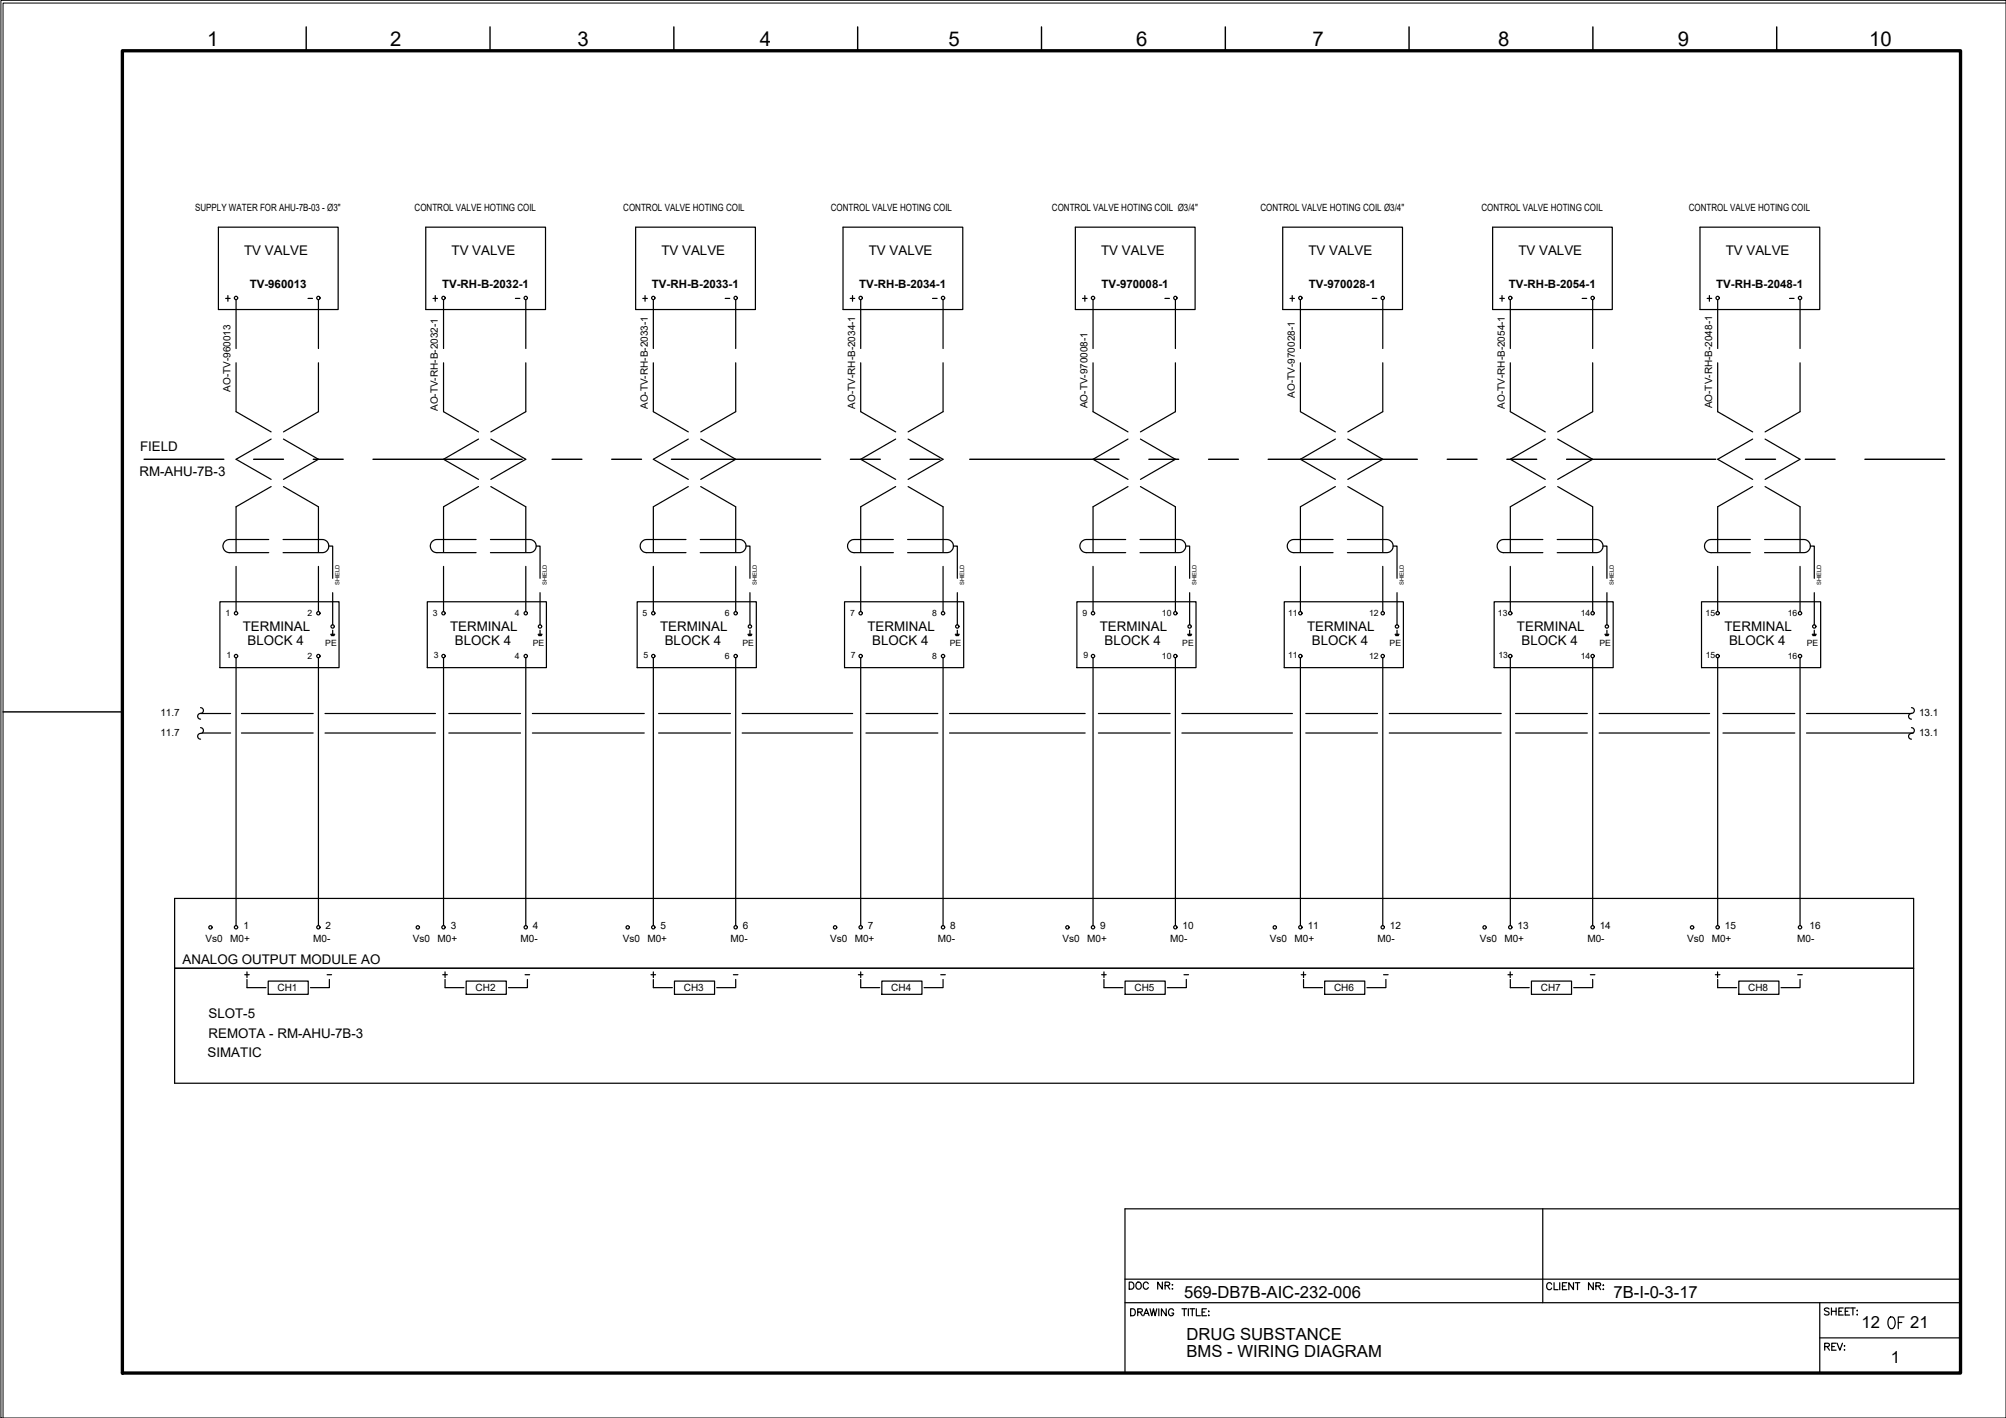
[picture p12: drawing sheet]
<svg xmlns="http://www.w3.org/2000/svg" width="420mm" height="297mm" viewBox="0 0 420 297" stroke-linecap="round" stroke-linejoin="round" font-family="sans-serif">
<!-- layer: G-TTLB-TTLB -->
<path d="M25.6 10.6h385v277h-385z" fill="none" stroke="#000" stroke-width=".7"/>
<!-- layer: G-TTLB-OTLN -->
<path d="M420.1 .6h-419.5v296.4" fill="none" stroke="#000" stroke-width=".21"/>
<!-- layer: G-TTLB-INDX -->
<path d="M64.1 5.6v5M102.6 5.6v5M141.1 5.6v5M179.6 5.6v5M218.1 5.6v5M256.6 5.6v5M295.1 5.6v5M333.6 5.6v5M372.1 5.6v5M.6 149.1h25" fill="none" stroke="#000" stroke-width=".3"/>
<!-- layer: LGSP IA4$0$LG_PLOT -->
<path d="M323.1 253.2v19.7M235.6 268h175M235.6 272.9h175M381.1 272.9v14.7M235.6 287.6h175M381.1 280.3h29.5" fill="none" stroke="#000" stroke-width=".25"/>
<!-- layer: LG_PLOT -->
<g fill="none" stroke="#000" stroke-width=".25">
<path d="M410.6 253.2h-175v34.4M236.8 274.2h.5a.78 .78 0 0 1 .5 .7 .78 .78 0 0 1-.5 .7h-.5zM238.3 274.9l.8-.1 .1-.5-.9-.1v1.4M238.8 274.9l.5 .7M239.5 275.6l.6-1.4 .6 1.4M239.8 275.1h.7M240.9 274.2l.3 1.4 .4-1.4 .3 1.4 .4-1.4M242.7 274.2v1.4M244.3 274.2v1.4l-1-1.4v1.4M245.8 274.5a.55 .55 0 0 0-.6-.3 .55 .55 0 0 0-.4 .5v.4a.53 .53 0 0 0 .5 .5 .53 .53 0 0 0 .5-.5h-.4M247.6 274.2h.9M248.1 274.2v1.4"/>
<path d="M248.9 274.2v1.4M249.2 274.2h1M249.7 274.2v1.4M250.6 274.2v1.4h.8M251.8 274.9h.5M252.7 274.2h-.9v1.4h.9M253.1 275.6h.1zM253.2 274.6v.2zM325 269a.54 .54 0 0 0-.6-.3 .54 .54 0 0 0-.4 .5v.4a.54 .54 0 0 0 .4 .6 .54 .54 0 0 0 .6-.4M325.5 268.7v1.5h.8M326.7 268.7v1.5M327.3 269.4h.5"/>
<path d="M328.2 268.7h-.9v1.5h.9M329.6 268.7v1.5l-1-1.5v1.5M329.9 268.7h1M330.4 268.7v1.5M333.7 268.7v1.5l-1-1.5v1.5M334.3 269.4l.8-.1 .2-.3-.4-.3h-.6v1.5M334.8 269.4l.5 .8M335.7 269.2h.2zM335.7 270.1h.2zM383.1 274.2a.54 .54 0 0 0-.5-.2 .54 .54 0 0 0-.5 .3l1 .7v.3l-.3 .2-.7-.2M383.6 274v1.5M383.6 274.7h1"/>
<path d="M384.6 274v1.5M385.1 274.7h.6M386.1 274h-1v1.5h1M386.5 274.7h.5M387.4 274h-.9v1.5h.9M387.6 274h1M388.1 274v1.5M389 274.5v.1zM389 275.3v.2zM382.2 282.1l.8-.1 .2-.3-.4-.3h-.6v1.4M382.7 282.1l.5 .7M383.7 282.1h.5"/>
<path d="M384.6 281.4h-.9v1.4h.9M384.8 281.4l.6 1.4 .5-1.4M386.3 281.9h.1zM386.3 282.8h.1z"/>
</g>
<!-- layer: I_LIMIT_LINE -->
<g fill="none" stroke="#000" stroke-width=".3">
<path d="M30.2 96.2h16.7M53.1 96.2h6.3M65.6 96.2h6.3M78.1 96.2h31.3M115.6 96.2h6.3M128.1 96.2h6.3M140.6 96.2h31.3M178.1 96.2h6.3M190.6 96.2h6.3M203.1 96.2h31.3M240.6 96.2h6.3M253.1 96.2h6.3"/>
<path d="M265.6 96.2h31.3M303.1 96.2h6.3M315.6 96.2h6.3M328.1 96.2h31.3M365.6 96.2h6.3M378.1 96.2h6.3M390.6 96.2h16.7"/>
</g>
<!-- layer: 0 -->
<g fill="none" stroke="#000" stroke-width=".25">
<path d="M42 149.5h6.3M42.4 153.6h5.9M50.6 149.5h15M50.6 153.6h15M68.1 149.5h23.1M68.1 153.6h23.1M94 149.5h15M94 153.6h15M111.5 149.5h23.4M111.5 153.6h23.4M137.9 149.5h15.1M137.9 153.6h15.1"/>
<path d="M155.4 149.5h23.2M155.4 153.6h23.2M181.4 149.5h15M181.4 153.6h15M198.9 149.5h28.4M198.9 153.6h28.4M230.1 149.5h15M230.1 153.6h15M247.5 149.5h23.2M247.5 153.6h23.2M273.5 149.5h15M273.5 153.6h15"/>
<path d="M291 149.5h23.4M291 153.6h23.4M317.4 149.5h15.1M317.4 153.6h15.1M334.9 149.5h23.2M334.9 153.6h23.2M360.9 149.5h15M360.9 153.6h15M378.4 149.5h22M378.4 153.6h22.3M400.8 188.2v38.7"/>
</g>
<!-- layer: I_DATA -->
<g fill="none" stroke="#000" stroke-width=".25">
<path d="M45.7 47.6h25.1v17.2h-25.1zM89.2 47.6h25.1v17.2h-25.1zM133.1 47.6h25.1v17.2h-25.1zM176.6 47.6h25.1v17.2h-25.1zM225.2 47.6h25.1v17.2h-25.1zM268.7 47.6h25.1v17.2h-25.1zM312.6 47.6h25.1v17.2h-25.1zM356.1 47.6h25v17.2h-25zM90.7 62.5h.9M91.2 61.9v1.2M226.7 62.5h1M227.2 61.9v1.2"/>
<path d="M46.1 126.1h24.9v13.8h-24.9zM69.3 132.9h.8M69.3 133h.7M69.4 133.1h.6M69.7 132v.9M89.5 126.1h24.9v13.8h-24.9zM112.7 132.9h.8M112.8 133h.7M112.9 133.1h.5M113.1 132v.9M133.5 126.1h24.9v13.8h-24.9zM156.7 132.9h.8"/>
<path d="M156.7 133h.7M156.8 133.1h.5M157.1 132v.9M176.9 126.1h24.9v13.8h-24.9zM200.1 132.9h.8M200.2 133h.7M200.2 133.1h.6M200.5 132v.9M225.6 126.1h24.9v13.8h-24.9zM248.8 132.9h.8M248.8 133h.7M248.9 133.1h.5"/>
<path d="M249.2 132v.9M269 126.1h24.9v13.8h-24.9zM292.2 132.9h.8M292.3 133h.6M292.4 133.1h.5M292.6 132v.9M312.9 126.1h25v13.8h-25zM336.1 132.9h.9M336.2 133h.7M336.3 133.1h.5M336.6 132v.9M356.4 126.1h24.9v13.8h-24.9z"/>
<path d="M379.6 132.9h.8M379.7 133h.6M379.7 133.1h.6M380 132v.9M400.8 188.2h-364.2v38.7h364.2M36.6 202.8h364.2M51.3 204.2h.9M51.7 205.2v1.7h4M51.7 203.6v1.2M56.2 205.5h8.4v2.8h-8.4zM69 205.2v1.7h-4M93.2 206.9h4"/>
<path d="M97.6 205.5h8.4v2.8h-8.4zM110.5 205.2v1.7h-4M136.8 206.9h4M141.3 205.5h8.4v2.8h-8.4zM154.1 205.2v1.7h-4M180.3 206.9h4M184.7 205.5h8.4v2.8h-8.4zM197.5 205.2v1.7h-4M230.7 204.2h1M231.2 203.6v1.2M231.2 205.2v1.7h4M235.6 205.5h8.5v2.8h-8.5z"/>
<path d="M248.5 205.2v1.7h-4M272.5 204.2h1M273 205.2v1.7h4M273 203.6v1.2M277.5 205.5h8.4v2.8h-8.4zM290.3 205.2v1.7h-4M315.8 204.2h1M316.3 203.6v1.2M316.3 205.2v1.7h4M320.8 205.5h8.4v2.8h-8.4zM333.6 205.2v1.7h-4M359.3 204.2h.9"/>
<path d="M359.7 203.6v1.2M359.8 205.2v1.7h3.9M364.2 205.5h8.4v2.8h-8.4zM377 205.2v1.7h-4"/>
<circle cx="92.9" cy="62.4" r=".35"/>
<circle cx="228.9" cy="62.4" r=".35"/>
<circle cx="49.4" cy="128.5" r=".35"/>
<circle cx="49.4" cy="137.4" r=".35"/>
<circle cx="66.7" cy="128.5" r=".35"/>
<circle cx="66.7" cy="137.4" r=".35"/>
<circle cx="69.7" cy="131.2" r=".35"/>
<circle cx="92.9" cy="128.5" r=".35"/>
<circle cx="92.9" cy="137.4" r=".35"/>
<circle cx="110.1" cy="137.4" r=".35"/>
<circle cx="110.1" cy="128.5" r=".35"/>
<circle cx="113.1" cy="131.2" r=".35"/>
<circle cx="136.8" cy="137.4" r=".35"/>
<circle cx="136.8" cy="128.5" r=".35"/>
<circle cx="154.1" cy="128.5" r=".35"/>
<circle cx="154.1" cy="137.4" r=".35"/>
<circle cx="157.1" cy="131.2" r=".35"/>
<circle cx="180.3" cy="128.5" r=".35"/>
<circle cx="180.3" cy="137.4" r=".35"/>
<circle cx="197.5" cy="137.4" r=".35"/>
<circle cx="197.5" cy="128.5" r=".35"/>
<circle cx="200.5" cy="131.2" r=".35"/>
<circle cx="228.9" cy="137.4" r=".35"/>
<circle cx="228.9" cy="128.5" r=".35"/>
<circle cx="246.2" cy="128.5" r=".35"/>
<circle cx="246.2" cy="137.4" r=".35"/>
<circle cx="249.2" cy="131.2" r=".35"/>
<circle cx="272.4" cy="128.5" r=".35"/>
<circle cx="272.4" cy="137.4" r=".35"/>
<circle cx="289.6" cy="137.4" r=".35"/>
<circle cx="289.6" cy="128.5" r=".35"/>
<circle cx="292.6" cy="131.2" r=".35"/>
<circle cx="316.3" cy="128.5" r=".35"/>
<circle cx="316.3" cy="137.4" r=".35"/>
<circle cx="333.6" cy="128.5" r=".35"/>
<circle cx="333.6" cy="137.4" r=".35"/>
<circle cx="336.6" cy="131.2" r=".35"/>
<circle cx="359.8" cy="137.4" r=".35"/>
<circle cx="359.8" cy="128.5" r=".35"/>
<circle cx="377" cy="128.5" r=".35"/>
<circle cx="377" cy="137.4" r=".35"/>
<circle cx="380" cy="131.2" r=".35"/>
<circle cx="44.1" cy="194.3" r=".35"/>
<circle cx="49.4" cy="194.2" r=".35"/>
<circle cx="66.7" cy="194.2" r=".35"/>
<circle cx="87.5" cy="194.3" r=".35"/>
<circle cx="92.9" cy="194.2" r=".35"/>
<circle cx="110.1" cy="194.2" r=".35"/>
<circle cx="131.5" cy="194.3" r=".35"/>
<circle cx="136.8" cy="194.2" r=".35"/>
<circle cx="154.1" cy="194.2" r=".35"/>
<circle cx="174.9" cy="194.3" r=".35"/>
<circle cx="180.3" cy="194.2" r=".35"/>
<circle cx="197.5" cy="194.2" r=".35"/>
<circle cx="223.6" cy="194.3" r=".35"/>
<circle cx="228.9" cy="194.2" r=".35"/>
<circle cx="246.2" cy="194.2" r=".35"/>
<circle cx="267" cy="194.3" r=".35"/>
<circle cx="272.4" cy="194.2" r=".35"/>
<circle cx="289.6" cy="194.2" r=".35"/>
<circle cx="310.9" cy="194.3" r=".35"/>
<circle cx="316.3" cy="194.2" r=".35"/>
<circle cx="333.6" cy="194.2" r=".35"/>
<circle cx="354.4" cy="194.3" r=".35"/>
<circle cx="359.8" cy="194.2" r=".35"/>
<circle cx="377" cy="194.2" r=".35"/>
</g>
<!-- layer: I_TABS -->
<g fill="none" stroke="#000" stroke-width=".25">
<path d="M49.4 62.8v10.2M49.4 76v10.2l7.4 4.3M66.7 62.8v10.2M66.7 76v10.2l-7.3 4.3M92.9 62.8v10.2M92.9 76v10.2l7.3 4.3M110.1 62.8v10.2M110.1 76v10.2l-7.3 4.3M136.8 62.8v10.2M136.8 76v10.2l7.4 4.3M154.1 62.8v10.2M154.1 76v10.2l-7.3 4.3"/>
<path d="M180.3 62.8v10.2M180.3 76v10.2l7.3 4.3M197.5 62.8v10.2M197.5 76v10.2l-7.3 4.3M228.9 62.8v10.2M228.9 76v10.2l7.4 4.3M246.2 62.8v10.2M246.2 76v10.2l-7.3 4.3M272.4 62.8v10.2M272.4 76v10.2l7.3 4.3M289.6 62.8v10.2M289.6 76v10.2l-7.3 4.3"/>
<path d="M316.3 62.8v10.2M316.3 76v10.2l7.4 4.3M333.6 62.8v10.2M333.6 76v10.2l-7.3 4.3M359.8 62.8v10.2M359.8 76v10.2l7.3 4.3M377 62.8v10.2M377 76v10.2l-7.3 4.3M56.8 92l-7.4 4.2 7.4 4.2M59.4 92l7.3 4.2-7.3 4.2M100.2 92l-7.3 4.2 7.3 4.2M102.8 92l7.3 4.2-7.3 4.2"/>
<path d="M144.2 92l-7.4 4.2 7.4 4.2M146.8 92l7.3 4.2-7.3 4.2M187.6 92l-7.3 4.2 7.3 4.2M190.2 92l7.3 4.2-7.3 4.2M236.3 92l-7.4 4.2 7.4 4.2M238.9 92l7.3 4.2-7.3 4.2M279.7 92l-7.3 4.2 7.3 4.2M282.3 92l7.3 4.2-7.3 4.2M323.7 92l-7.4 4.2 7.4 4.2M326.3 92l7.3 4.2-7.3 4.2M367.1 92l-7.3 4.2 7.3 4.2M369.7 92l7.3 4.2-7.3 4.2"/>
<path d="M49.4 118.6v9.5M56.3 113h-8.2a1.38 1.38 0 0 0-1.4 1.4 1.38 1.38 0 0 0 1.4 1.4h8.2M56.8 101.9l-7.4 4.3v9.4M59.3 113h8.2a1.38 1.38 0 0 1 1.4 1.4 1.38 1.38 0 0 1-1.4 1.4h-8.2M59.4 101.9l7.3 4.3v9.4M66.7 118.6v9.5M68.9 114.4h.8v6.7M92.9 118.6v9.5M99.7 113h-8.2a1.38 1.38 0 0 0-1.4 1.4 1.38 1.38 0 0 0 1.4 1.4h8.2M100.2 101.9l-7.3 4.3v9.4M102.7 113h8.2a1.38 1.38 0 0 1 1.4 1.4 1.38 1.38 0 0 1-1.4 1.4h-8.2M102.8 101.9l7.3 4.3v9.4"/>
<path d="M110.1 118.6v9.5M112.3 114.4h.8v6.7M136.8 118.6v9.5M143.7 113h-8.2a1.38 1.38 0 0 0-1.4 1.4 1.38 1.38 0 0 0 1.4 1.4h8.2M144.2 101.9l-7.4 4.3v9.4M146.7 113h8.2a1.38 1.38 0 0 1 1.4 1.4 1.38 1.38 0 0 1-1.4 1.4h-8.2M146.8 101.9l7.3 4.3v9.4M154.1 118.6v9.5M156.3 114.4h.8v6.7M180.3 118.6v9.5M187.1 113h-8.2a1.38 1.38 0 0 0-1.4 1.4 1.38 1.38 0 0 0 1.4 1.4h8.2M187.6 101.9l-7.3 4.3v9.4"/>
<path d="M190.1 113h8.2a1.38 1.38 0 0 1 1.4 1.4 1.38 1.38 0 0 1-1.4 1.4h-8.2M190.2 101.9l7.3 4.3v9.4M197.5 118.6v9.5M199.7 114.4h.8v6.7M228.9 118.6v9.5M235.8 113h-8.2a1.38 1.38 0 0 0-1.4 1.4 1.38 1.38 0 0 0 1.4 1.4h8.2M236.3 101.9l-7.4 4.3v9.4M238.8 113h8.2a1.38 1.38 0 0 1 1.4 1.4 1.38 1.38 0 0 1-1.4 1.4h-8.2M238.9 101.9l7.3 4.3v9.4M246.2 118.6v9.5M248.4 114.4h.8v6.7M272.4 118.6v9.5"/>
<path d="M279.2 113h-8.2a1.38 1.38 0 0 0-1.4 1.4 1.38 1.38 0 0 0 1.4 1.4h8.2M279.7 101.9l-7.3 4.3v9.4M282.2 113h8.2a1.38 1.38 0 0 1 1.4 1.4 1.38 1.38 0 0 1-1.4 1.4h-8.2M282.3 101.9l7.3 4.3v9.4M289.6 118.6v9.5M291.8 114.4h.8v6.7M316.3 118.6v9.5M323.2 113h-8.2a1.38 1.38 0 0 0-1.4 1.4 1.38 1.38 0 0 0 1.4 1.4h8.2M323.7 101.9l-7.4 4.3v9.4M326.2 113h8.2a1.38 1.38 0 0 1 1.4 1.4 1.38 1.38 0 0 1-1.4 1.4h-8.2M326.3 101.9l7.3 4.3v9.4M333.6 118.6v9.5"/>
<path d="M335.7 114.4h.9v6.7M359.8 118.6v9.5M366.6 113h-8.2a1.38 1.38 0 0 0-1.4 1.4 1.38 1.38 0 0 0 1.4 1.4h8.2M367.1 101.9l-7.3 4.3v9.4M369.6 113h8.2a1.38 1.38 0 0 1 1.4 1.4 1.38 1.38 0 0 1-1.4 1.4h-8.2M369.7 101.9l7.3 4.3v9.4M377 118.6v9.5M379.2 114.4h.8v6.7M49.4 137.8v56.1M66.7 137.8v56.1M69.7 124.1v6.8M92.9 137.8v56.1"/>
<path d="M110.1 137.8v56.1M113.1 124.1v6.8M136.8 137.8v56.1M154.1 137.8v56.1M157.1 124.1v6.8M180.3 137.8v56.1M197.5 137.8v56.1M200.5 124.1v6.8M228.9 137.8v56.1M246.2 137.8v56.1M249.2 124.1v6.8M272.4 137.8v56.1"/>
<path d="M289.6 137.8v56.1M292.6 124.1v6.8M316.3 137.8v56.1M333.6 137.8v56.1M336.6 124.1v6.8M359.8 137.8v56.1M377 137.8v56.1M380 124.1v6.8M42 148.2a.64 .64 0 0 1 .6 .8 .64 .64 0 0 1-.8 .5 .6 .6 0 0 0-.4 .7 .6 .6 0 0 0 .6 .5M42 152.4a.64 .64 0 0 1 .6 .8 .64 .64 0 0 1-.8 .5 .6 .6 0 0 0-.4 .7 .6 .6 0 0 0 .6 .4M400.4 148.2a.64 .64 0 0 1 .6 .8 .64 .64 0 0 1-.9 .5 .6 .6 0 0 0-.3 .7 .6 .6 0 0 0 .6 .5M400.4 152.4a.64 .64 0 0 1 .6 .8 .64 .64 0 0 1-.9 .5 .6 .6 0 0 0-.3 .7 .6 .6 0 0 0 .6 .4"/>
</g>
<!-- layer: 0 -->
<path d="M.2 .1h420v296.9h-420z" fill="none" stroke="#000" stroke-width=".21"/>
<text font-size="5.7" x="394.4" y="279.4">OF</text>
<text font-size="4.4" x="235.7" y="271.3">DOC NR:</text>
<g font-size="4.3">
<text x="43.4" y="9.6">1</text>
<text x="81.7" y="9.6">2</text>
<text x="120.9" y="9.6">3</text>
<text x="159.2" y="9.6">4</text>
<text x="198.6" y="9.6">5</text>
<text x="238" y="9.6">6</text>
<text x="274.9" y="9.6">7</text>
<text x="313.8" y="9.6">8</text>
<text x="351.4" y="9.6">9</text>
<text x="391.5" y="9.6">10</text>
</g>
<g font-size="4">
<text x="46.2" y="64.2">+</text>
<text x="133.7" y="64.2">+</text>
<text x="177.1" y="64.2">+</text>
<text x="269.2" y="64.2">+</text>
<text x="313.3" y="64.2">+</text>
<text x="356.7" y="64.2">+</text>
<text x="91.7" y="206">+</text>
<text x="135.5" y="206">+</text>
<text x="178.9" y="206">+</text>
</g>
<g font-size="3.5">
<text x="248" y="271.9">569-DB7B-AIC-232-006</text>
<text x="338" y="272">7B-I-0-3-17</text>
<text x="248.5" y="280.7">DRUG SUBSTANCE</text>
<text x="389.9" y="278.2">12</text>
<text x="400.1" y="278.2">21</text>
<text x="248.5" y="284.3">BMS - WIRING DIAGRAM</text>
<text x="396.1" y="285.6">1</text>
</g>
<g font-size="2.8">
<text x="51.1" y="53.4">TV VALVE</text>
<text x="94.6" y="53.4">TV VALVE</text>
<text x="138.5" y="53.4">TV VALVE</text>
<text x="182" y="53.4">TV VALVE</text>
<text x="230.6" y="53.4">TV VALVE</text>
<text x="274.1" y="53.4">TV VALVE</text>
<text x="318" y="53.4">TV VALVE</text>
<text x="361.5" y="53.4">TV VALVE</text>
<text x="29.3" y="94.5">FIELD</text>
<text x="29.2" y="99.6">RM-AHU-7B-3</text>
<text x="50.8" y="132.2">TERMINAL</text>
<text x="51.8" y="135.1">BLOCK 4</text>
<text x="94.3" y="132.2">TERMINAL</text>
<text x="95.3" y="135.1">BLOCK 4</text>
<text x="138.2" y="132.2">TERMINAL</text>
<text x="139.2" y="135.1">BLOCK 4</text>
<text x="181.7" y="132.2">TERMINAL</text>
<text x="182.7" y="135.1">BLOCK 4</text>
<text x="230.3" y="132.2">TERMINAL</text>
<text x="231.3" y="135.1">BLOCK 4</text>
<text x="273.8" y="132.2">TERMINAL</text>
<text x="274.8" y="135.1">BLOCK 4</text>
<text x="317.7" y="132.2">TERMINAL</text>
<text x="318.7" y="135.1">BLOCK 4</text>
<text x="361.2" y="132.2">TERMINAL</text>
<text x="362.2" y="135.1">BLOCK 4</text>
<text x="38.2" y="201.9">ANALOG OUTPUT MODULE AO</text>
<text x="43.7" y="213.3">SLOT-5</text>
<text x="43.5" y="221.3">SIMATIC</text>
<text x="43.7" y="217.5">REMOTA - RM-AHU-7B-3</text>
</g>
<g font-size="2.6">
<text x="63.5" y="63.9">-</text>
<text x="106.9" y="63.9">-</text>
<text x="151" y="63.9">-</text>
<text x="194.4" y="63.9">-</text>
<text x="243.1" y="63.9">-</text>
<text x="286.5" y="63.9">-</text>
<text x="330.6" y="63.9">-</text>
<text x="373.9" y="63.9">-</text>
<text x="67.7" y="205.3">-</text>
<text x="109" y="205.3">-</text>
<text x="152.8" y="205.3">-</text>
<text x="196.1" y="205.3">-</text>
<text x="246.9" y="205.3">-</text>
<text x="288.9" y="205.3">-</text>
<text x="332.3" y="205.3">-</text>
<text x="375.7" y="205.3">-</text>
</g>
<g font-size="2.4">
<text x="52.3" y="60.3">TV-960013</text>
<text x="92.6" y="60.3">TV-RH-B-2032-1</text>
<text x="136.5" y="60.3">TV-RH-B-2033-1</text>
<text x="180" y="60.3">TV-RH-B-2034-1</text>
<text x="230.7" y="60.3">TV-970008-1</text>
<text x="274.2" y="60.3">TV-970028-1</text>
<text x="316" y="60.3">TV-RH-B-2054-1</text>
<text x="359.5" y="60.3">TV-RH-B-2048-1</text>
</g>
<g font-size="2.1">
<text x="40.9" y="44.2">SUPPLY WATER FOR AHU-7B-03 - Ø3&quot;</text>
<text x="86.8" y="44.2">CONTROL VALVE HOTING COIL</text>
<text x="130.6" y="44.2">CONTROL VALVE HOTING COIL</text>
<text x="174" y="44.2">CONTROL VALVE HOTING COIL</text>
<text x="220.3" y="44.2">CONTROL VALVE HOTING COIL Ø3/4&quot;</text>
<text x="264" y="44.2">CONTROL VALVE HOTING COIL Ø3/4&quot;</text>
<text x="310.3" y="44.2">CONTROL VALVE HOTING COIL</text>
<text x="353.7" y="44.2">CONTROL VALVE HOTING COIL</text>
<text x="48.3" y="82.1" transform="rotate(-90 48.3 82.1)">AO-TV-960013</text>
<text x="271.2" y="83.3" transform="rotate(-90 271.2 83.3)">AO-TV-970028-1</text>
<text x="91.7" y="86.1" transform="rotate(-90 91.7 86.1)">AO-TV-RH-B-2032-1</text>
<text x="135.7" y="85.7" transform="rotate(-90 135.7 85.7)">AO-TV-RH-B-2033-1</text>
<text x="179.1" y="85.6" transform="rotate(-90 179.1 85.6)">AO-TV-RH-B-2034-1</text>
<text x="227.8" y="85.5" transform="rotate(-90 227.8 85.5)">AO-TV-970008-1</text>
<text x="315.2" y="85.6" transform="rotate(-90 315.2 85.6)">AO-TV-RH-B-2054-1</text>
<text x="358.6" y="85.5" transform="rotate(-90 358.6 85.5)">AO-TV-RH-B-2048-1</text>
<text x="33.6" y="150">11.7</text>
<text x="402" y="150">13.1</text>
<text x="33.6" y="154.2">11.7</text>
<text x="402" y="154.2">13.1</text>
<text x="43.1" y="197.3">Vs0</text>
<text x="48.2" y="197.3">M0+</text>
<text x="51" y="194.7">1</text>
<text x="65.6" y="197.3">M0-</text>
<text x="68.2" y="194.7">2</text>
<text x="86.5" y="197.3">Vs0</text>
<text x="91.7" y="197.3">M0+</text>
<text x="94.4" y="194.7">3</text>
<text x="109.1" y="197.3">M0-</text>
<text x="111.6" y="194.7">4</text>
<text x="130.5" y="197.3">Vs0</text>
<text x="135.6" y="197.3">M0+</text>
<text x="138.4" y="194.7">5</text>
<text x="153" y="197.3">M0-</text>
<text x="155.6" y="194.7">6</text>
<text x="173.9" y="197.3">Vs0</text>
<text x="179" y="197.3">M0+</text>
<text x="181.8" y="194.7">7</text>
<text x="196.4" y="197.3">M0-</text>
<text x="199" y="194.7">8</text>
<text x="222.5" y="197.3">Vs0</text>
<text x="227.7" y="197.3">M0+</text>
<text x="230.5" y="194.7">9</text>
<text x="245.1" y="197.3">M0-</text>
<text x="247.7" y="194.7">10</text>
<text x="266" y="197.3">Vs0</text>
<text x="271.1" y="197.3">M0+</text>
<text x="273.9" y="194.7">11</text>
<text x="288.5" y="197.3">M0-</text>
<text x="291.1" y="194.7">12</text>
<text x="309.9" y="197.3">Vs0</text>
<text x="315.1" y="197.3">M0+</text>
<text x="317.9" y="194.7">13</text>
<text x="332.5" y="197.3">M0-</text>
<text x="335.1" y="194.7">14</text>
<text x="353.4" y="197.3">Vs0</text>
<text x="358.5" y="197.3">M0+</text>
<text x="361.3" y="194.7">15</text>
<text x="376.4" y="197.3">M0-</text>
<text x="379" y="194.7">16</text>
<text x="58.1" y="207.7">CH1</text>
<text x="99.6" y="207.7">CH2</text>
<text x="143.2" y="207.7">CH3</text>
<text x="186.7" y="207.7">CH4</text>
<text x="237.6" y="207.7">CH5</text>
<text x="279.4" y="207.7">CH6</text>
<text x="322.7" y="207.7">CH7</text>
<text x="366.2" y="207.7">CH8</text>
</g>
<g font-size="1.8">
<text x="47.2" y="129">1</text>
<text x="64.4" y="129">2</text>
<text x="90.7" y="129">3</text>
<text x="107.8" y="129">4</text>
<text x="134.6" y="129">5</text>
<text x="151.8" y="129">6</text>
<text x="178.1" y="129">7</text>
<text x="195.2" y="129">8</text>
<text x="226.7" y="129">9</text>
<text x="243.4" y="129">10</text>
<text x="269.8" y="129">11</text>
<text x="286.8" y="129">12</text>
<text x="313.7" y="129">13</text>
<text x="331.1" y="129">14</text>
<text x="357.3" y="129">15</text>
<text x="374.4" y="129">16</text>
<text x="47.4" y="137.9">1</text>
<text x="64.4" y="138">2</text>
<text x="68.1" y="135.2">PE</text>
<text x="90.8" y="137.9">3</text>
<text x="107.8" y="138">4</text>
<text x="111.6" y="135.2">PE</text>
<text x="134.8" y="137.9">5</text>
<text x="151.8" y="138">6</text>
<text x="155.5" y="135.2">PE</text>
<text x="178.2" y="137.9">7</text>
<text x="195.2" y="138">8</text>
<text x="198.9" y="135.2">PE</text>
<text x="226.9" y="137.9">9</text>
<text x="243.4" y="138">10</text>
<text x="247.6" y="135.2">PE</text>
<text x="269.8" y="137.9">11</text>
<text x="286.8" y="138">12</text>
<text x="291.1" y="135.2">PE</text>
<text x="313.9" y="137.9">13</text>
<text x="331.1" y="138">14</text>
<text x="335" y="135.2">PE</text>
<text x="357.3" y="137.9">15</text>
<text x="374.4" y="138">16</text>
<text x="378.4" y="135.2">PE</text>
</g>
<g font-size="1.2">
<text x="71.1" y="122.6" transform="rotate(-90 71.1 122.6)">SHIELD</text>
<text x="114.6" y="122.6" transform="rotate(-90 114.6 122.6)">SHIELD</text>
<text x="158.5" y="122.6" transform="rotate(-90 158.5 122.6)">SHIELD</text>
<text x="202" y="122.6" transform="rotate(-90 202 122.6)">SHIELD</text>
<text x="250.6" y="122.6" transform="rotate(-90 250.6 122.6)">SHIELD</text>
<text x="294" y="122.6" transform="rotate(-90 294 122.6)">SHIELD</text>
<text x="338" y="122.6" transform="rotate(-90 338 122.6)">SHIELD</text>
<text x="381.4" y="122.6" transform="rotate(-90 381.4 122.6)">SHIELD</text>
</g>
</svg>
